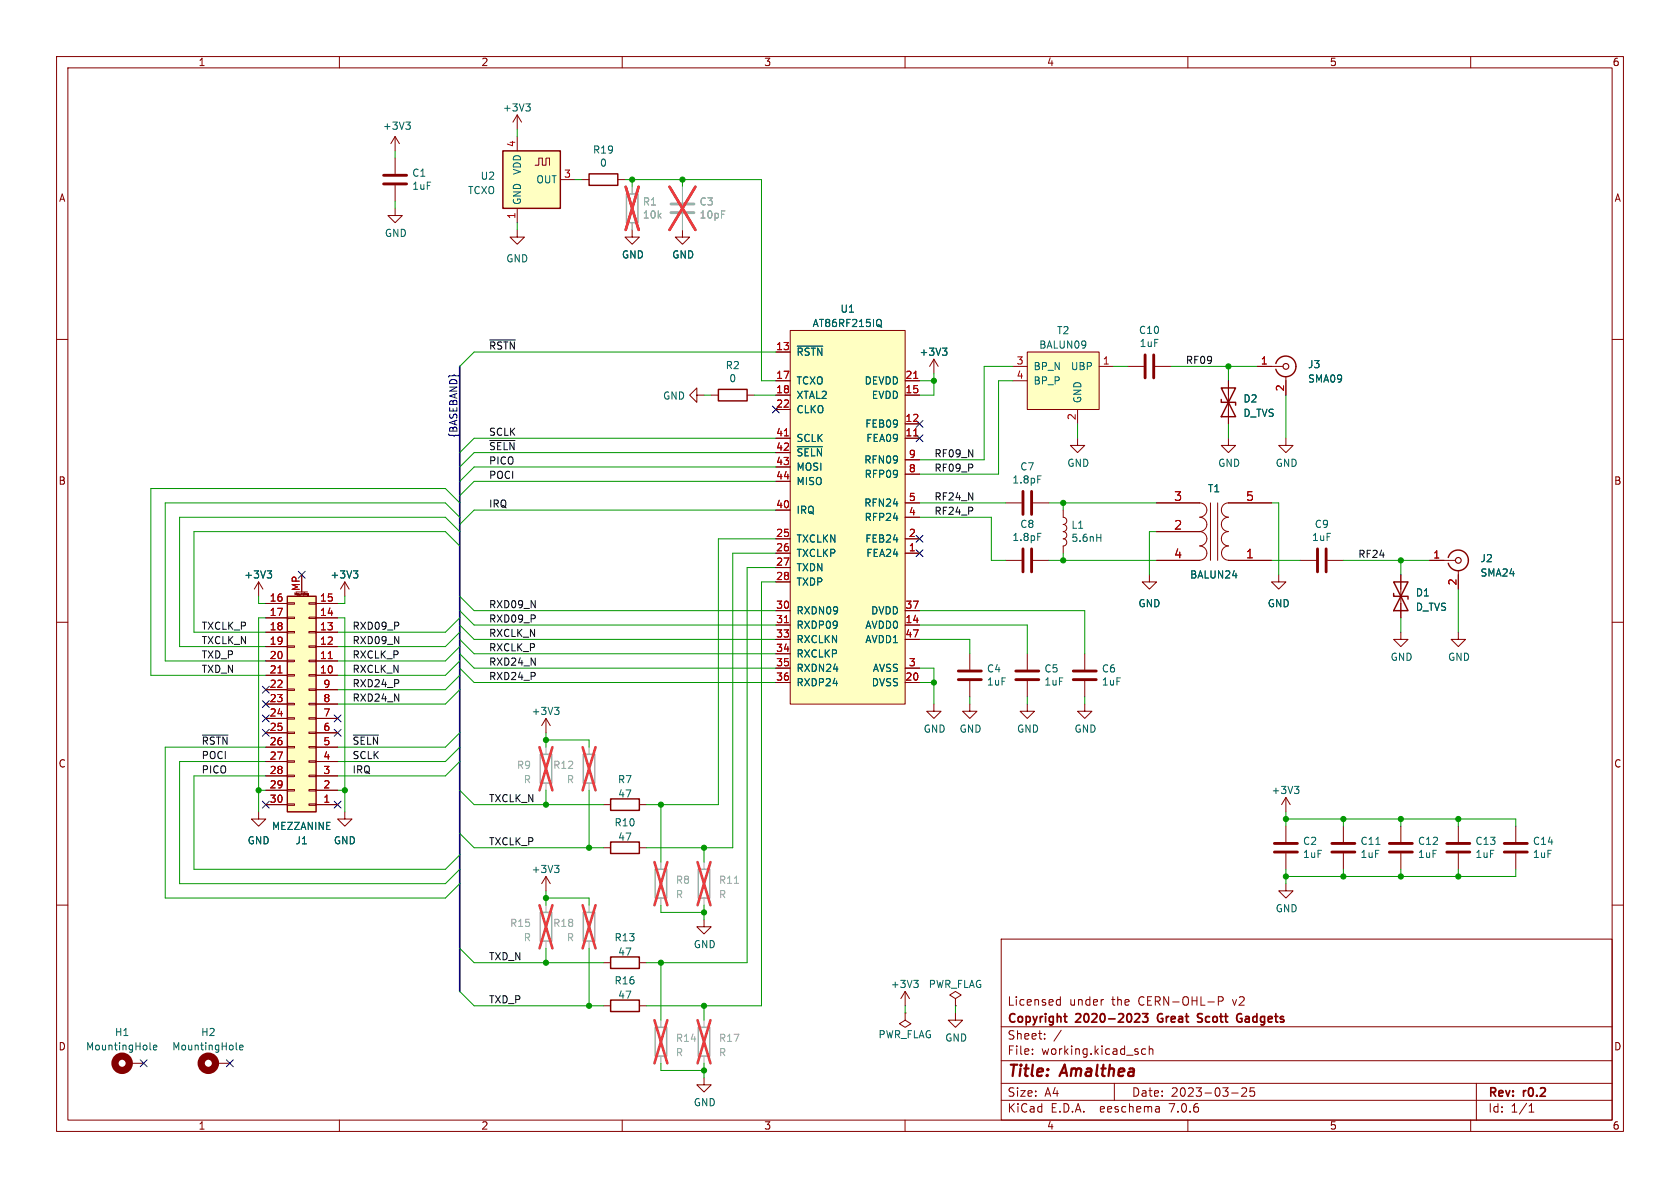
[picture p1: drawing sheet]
<svg xmlns="http://www.w3.org/2000/svg" width="297mm" height="210mm" viewBox="0 0 297 210" stroke-linecap="round" stroke-linejoin="round" font-family="sans-serif">
<g fill="none" stroke="#840000" stroke-width=".18">
<path d="M10 10h277v190h-277zM12 12h273v186h-273zM60 10v2M110 10v2M160 10v2M210 10v2M260 10v2M69.8 36.8v1.3h1.3l-1.3 1.3-1.2-1.3h1.2M69.8 24.1l-.7 1.3M69.8 24.1v2.6M69.8 27.9v2.8M69.8 32.8v2.8"/>
<path d="M69.8 24.1l.8 1.3M91.4 20.3v2.6M91.4 24.1v2.6M91.4 36.8v2.6M91.4 20.3l-.7 1.3M91.4 20.3l.8 1.3M94.6 29.2h.6v-1.3h.7v1.3h.6v-1.3h.7v1.3M99.1 31.8h2.5M102.9 31.8h1.2M109.2 31.8h1.3M10 60h2M91.4 40.6v1.3h1.3l-1.3 1.3-1.2-1.3h1.2"/>
<path d="M111.8 40.6v1.3h1.2l-1.2 1.3-1.3-1.3h1.3M120.6 40.6v1.3h1.3l-1.3 1.3-1.2-1.3h1.2M139.7 58.4h20.3v66.1h-20.3zM285 60h2M123.2 69.9v-1.3l-1.3 1.3 1.3 1.2v-1.2h1.3M125.7 69.9h1.3M132.1 69.9h1.2M137.2 77.5h2.5M137.2 62.2h2.5M137.2 69.9h2.5M137.2 67.3h2.5M137.2 72.4h2.5"/>
<path d="M160 77.5h2.6M160 74.9h2.6M160 69.9h2.6M160 67.3h2.6M165.1 63.5l-.8 1.3M165.1 63.5v2.5M165.1 63.5l.8 1.3M179.1 67.3h2.5M179.1 64.8h2.5M181.6 62.2h12.7v10.2h-12.7zM190.5 77.5v1.2h1.3l-1.3 1.3-1.3-1.3h1.3M190.5 72.4v2.5"/>
<path d="M194.3 64.8h2.5M199.4 64.8h2.8M204.2 64.8h2.8M217.2 77.5v1.2h1.2l-1.2 1.3-1.3-1.3h1.3M217.2 67.3v7.6M222.2 64.8h4.6M227.3 77.5v1.2h1.3l-1.3 1.3-1.2-1.3h1.2M227.3 66.5v3.4M137.2 97.8h2.5M137.2 95.3h2.5M137.2 90.2h2.5M137.2 80h2.5"/>
<path d="M137.2 82.6h2.5M137.2 85.1h2.5M160 88.9h2.6M160 97.8h2.6M160 95.3h2.6M160 91.4h2.6M160 83.8h2.6M160 81.3h2.6M177.8 99.1h2.8M177.8 88.9h2.8M182.6 99.1h2.8M182.6 88.9h2.8"/>
<path d="M188 90.2v1.2a.64 .64 0 0 1 .6 .7 .64 .64 0 0 1-.6 .6 .64 .64 0 0 1 .6 .6 .64 .64 0 0 1-.6 .7 .64 .64 0 0 1 .6 .6 .64 .64 0 0 1-.6 .7 .64 .64 0 0 1 .6 .6 .64 .64 0 0 1-.6 .6v1.3M204.5 88.9h7.6a1.26 1.26 0 0 1 1.3 1.3 1.26 1.26 0 0 1-1.3 1.2M204.5 94h7.6M212.1 96.5a1.26 1.26 0 0 1 1.3 1.3 1.26 1.26 0 0 1-1.3 1.2l-7.6 .1M212.1 94a1.26 1.26 0 0 1 1.3 1.2 1.26 1.26 0 0 1-1.3 1.3M212.1 91.4a1.26 1.26 0 0 1 1.3 1.3 1.26 1.26 0 0 1-1.3 1.3M214 88.9v10.2M215.3 88.9v10.2M217.2 91.4a1.27 1.27 0 0 0-1.3 1.3 1.27 1.27 0 0 0 1.3 1.3 1.26 1.26 0 0 0-1.3 1.2 1.26 1.26 0 0 0 1.3 1.3M217.2 96.5a1.26 1.26 0 0 0-1.2 1.3 1.26 1.26 0 0 0 1.2 1.2l7.6 .1M224.8 88.9h-7.6a1.26 1.26 0 0 0-1.3 1.3 1.26 1.26 0 0 0 1.3 1.2M229.9 99.1h2.8"/>
<path d="M234.7 99.1h2.8M252.7 99.1h4.6M10 110h2M45.7 102.9l-.7 1.2M45.7 102.9v2.5M45.7 102.9l.8 1.2M47 119.4h3.8M47 116.8h3.8M47 114.3h3.8M47 111.8h3.8M47 109.2h3.8M47 106.7h3.8"/>
<path d="M50.8 106.6h1.3v.2h-1.3zM50.8 109.1h1.3v.2h-1.3zM50.8 111.6h1.3v.3h-1.3zM50.8 114.2h1.3v.2h-1.3zM50.8 116.7h1.3v.3h-1.3zM50.8 119.3h1.3v.2h-1.3zM52.2 105.2v-.4l.1 .3 .1-.3v.4M52.3 104.6h2.1M53.3 101.6v3M53.6 104.8v.3M53.8 104.8h.1M53.9 104.8l-.1 .1"/>
<path d="M54.3 105.1l.1 .1M54.4 105.2h.1M54.4 105l-.1 .1M54.4 105h.1M54.5 104.9v.4h-.1M54.6 106.6h1.3v.2h-1.3zM54.6 109.1h1.3v.2h-1.3zM54.6 111.6h1.3v.3h-1.3zM54.6 114.2h1.3v.2h-1.3zM54.6 116.7h1.3v.3h-1.3zM54.6 119.3h1.3v.2h-1.3zM55.9 119.4h3.8"/>
<path d="M55.9 116.8h3.8M55.9 114.3h3.8M55.9 111.8h3.8M55.9 109.2h3.8M55.9 106.7h3.8M61 102.9l-.8 1.2M61 102.9v2.5M61 102.9l.7 1.2M137.2 110.5h2.5M137.2 100.3h2.5M137.2 102.9h2.5M137.2 118.1h2.5"/>
<path d="M137.2 108h2.5M137.2 113h2.5M137.2 115.6h2.5M160 110.5h2.6M160 118.1h2.6M160 108h2.6M160 113h2.6M171.4 115.6v2.8M181.6 115.6v2.8M191.8 115.6v2.8M203.2 101.6v1.3h1.3l-1.3 1.2-1.3-1.2h1.3M226.1 101.6v1.3h1.2l-1.2 1.2-1.3-1.2h1.3"/>
<path d="M247.6 111.8v1.2h1.3l-1.3 1.3-1.2-1.3h1.2M247.6 101.6v7.6M257.8 111.8v1.2h1.3l-1.3 1.3-1.3-1.3h1.3M257.8 100.8v3.3M285 110h2M47 139.7h3.8M47 121.9h3.8M47 124.5h3.8M47 127h3.8M47 129.5h3.8M47 132.1h3.8M47 134.6h3.8"/>
<path d="M47 137.2h3.8M50.8 121.8h1.3v.2h-1.3zM50.8 124.3h1.3v.3h-1.3zM50.8 126.9h1.3v.2h-1.3zM50.8 129.4h1.3v.3h-1.3zM50.8 132h1.3v.2h-1.3zM50.8 134.5h1.3v.2h-1.3zM50.8 137h1.3v.3h-1.3zM50.8 139.6h1.3v.2h-1.3zM54.6 121.8h1.3v.2h-1.3zM54.6 124.3h1.3v.3h-1.3zM54.6 126.9h1.3v.2h-1.3z"/>
<path d="M54.6 129.4h1.3v.3h-1.3zM54.6 132h1.3v.2h-1.3zM54.6 134.5h1.3v.2h-1.3zM54.6 137h1.3v.3h-1.3zM54.6 139.6h1.3v.2h-1.3zM55.9 139.7h3.8M55.9 121.9h3.8M55.9 124.5h3.8M55.9 127h3.8M55.9 129.5h3.8M55.9 132.1h3.8M55.9 134.6h3.8"/>
<path d="M55.9 137.2h3.8M96.5 127l-.7 1.3M96.5 127v2.5M96.5 127l.8 1.3M137.2 120.7h2.5M160 120.7h2.6M165.1 124.5v1.2h1.3l-1.3 1.3-1.3-1.3h1.3M171.4 124.5v1.2h1.3l-1.3 1.3-1.2-1.3h1.2M171.4 120.4v2.8M181.6 124.5v1.2h1.3l-1.3 1.3-1.3-1.3h1.3M181.6 120.4v2.8M191.8 124.5v1.2h1.2l-1.2 1.3-1.3-1.3h1.3"/>
<path d="M191.8 120.4v2.8M10 160h2M45.7 143.5v1.3h1.3l-1.3 1.3-1.3-1.3h1.3M47 142.2h3.8M50.8 142.1h1.3v.3h-1.3zM54.6 142.1h1.3v.3h-1.3zM55.9 142.2h3.8M61 143.5v1.3h1.2l-1.2 1.3-1.3-1.3h1.3M96.5 154.9v2.6M96.5 154.9l-.7 1.3M96.5 154.9l.8 1.3M106.7 142.2h1.2"/>
<path d="M106.7 149.9h1.2M113 142.2h1.3M113 149.9h1.3M227.3 156.2v1.3h1.3l-1.3 1.3-1.2-1.3h1.2M227.3 141v2.5M227.3 146.1v2.7M227.3 150.9v2.8M227.3 141l-.7 1.2M227.3 141l.8 1.2M237.5 146.1v2.7M237.5 150.9v2.8M247.6 146.1v2.7"/>
<path d="M247.6 150.9v2.8M257.8 146.1v2.7M257.8 150.9v2.8M268 146.1v2.7M268 150.9v2.8M285 160h2M106.7 170.2h1.2M106.7 177.8h1.2M113 170.2h1.3M113 177.8h1.3M124.5 162.6v1.2h1.2l-1.2 1.3-1.3-1.3h1.3M160 179.1v1.2l1 .7-1 .6-1-.6 1-.7"/>
<path d="M160 179.1h.1M160 175.3l-.7 1.2M160 175.3v2.5M160 175.3l.8 1.2M168.9 176.5l1-.6-1-.6-1 .6 1 .6v1.3M168.9 177.8h.1M168.9 179.1v1.2h1.3l-1.3 1.3-1.3-1.3h1.3M177 166h108v32h-108zM186.9 177.6h.6M186.9 176.8h.6M187.5 176.2v1.5M195 176.7h.1"/>
<path d="M215.4 177l.7-.1 .1-.2v-.4l-.2-.1h-.6v1.5M22.9 188h2.5M38.1 188h2.5M60 198v2M110 198v2M124.5 190.5v1.3h1.2l-1.2 1.2-1.3-1.2h1.3M160 198v2M177 194.5h108M177 191.5h108M177 187.5h108M177 181.5h108M182.5 186.3v.1"/>
<path d="M182.5 185.5v.1M184.7 183.6v.1M184.7 182.8v.1M187.6 182.1l-1.3 2M197 191.5v3M202.5 185.5l-.4-.1-.3 .3v.4l.2 .2h.5M203.2 185.5l.2-.1 .3 .1 .1 .9M203.2 184.9v1.5M204.9 195.7l.1 .9M205 196.5l-.2 .1M205 196h-.2M210 198v2"/>
<path d="M217.7 193.2h1.2M219.5 192.4l.6-.1 .2 .1 .1 .3-.9 1.1h.9M221.7 192.3h-.7v.7l.2-.1h.5l.1 .3-.1 .5-.2 .1-.5-.1M260 198v2M261 191.5v6.5M270.3 196.6h.9M270.3 195.5l.4-.4v1.5"/>
</g>
<path d="M188.1 179.7h.5M200.8 179.2l.5 .1 .2 .3-.9 1.1h.9M202 179.2h.9l-.5 .6 .4 .1v.6l-.2 .2h-.4l-.2-.2M204.8 179.4l-.2 .4 .2 .7M212.6 179.3l-.6-.1-.3 .3 .1 .3 .6 .2M218.9 179.3h.6M188.5 180.7h.1M211.7 180.6h.7M219.3 180h.3v.5l-.3 .2-.4-.1" fill="none" stroke="#840000" stroke-width=".3"/>
<g fill="none" stroke="#840000" stroke-width=".25">
<path d="M88.9 26.7h10.2v10.1h-10.2zM104.1 30.7h5.1v2.1h-5.1zM127 68.8h5.1v2.1h-5.1zM215.9 70.6v.5h2.5v.5M215.9 68.6h2.5l-2.5 5.1h2.5zM225.6 64.3a1.81 1.81 0 0 1 2.7-1 1.81 1.81 0 0 1 0 2.9 1.81 1.81 0 0 1-2.7-.9M256 98.6a1.81 1.81 0 0 1 2.8-1 1.81 1.81 0 0 1 0 2.9 1.81 1.81 0 0 1-2.8-.9M50.8 105.4h5.1v38.1h-5.1zM246.4 104.9v.5h2.5v.5M246.4 102.9h2.5l-2.5 5.1h2.5zM107.9 141.2h5.1v2.1h-5.1zM107.9 148.8h5.1v2.1h-5.1z"/>
<path d="M107.9 169.2h5.1v2h-5.1zM107.9 176.8h5.1v2h-5.1z"/>
</g>
<path d="M110.7 34.3h2.1v5.1h-2.1zM95.5 133.4h2v5h-2zM103.1 133.4h2.1v5h-2.1zM115.8 153.7h2.1v5.1h-2.1zM123.4 153.7h2.1v5.1h-2.1zM95.5 161.3h2v5.1h-2zM103.1 161.3h2.1v5.1h-2.1zM115.8 181.6h2.1v5.1h-2.1zM123.4 181.6h2.1v5.1h-2.1z" fill="none" stroke="#a1a1a1" stroke-width=".25"/>
<g fill="none" stroke="#a1a1a1" stroke-width=".18">
<path d="M111.8 33v1.3M111.8 39.4v1.2M120.6 33v2.8M120.6 37.8v2.8M96.5 132.1v1.3M96.5 138.4v1.3M104.1 132.1v1.3M104.1 138.4v1.3M116.8 152.4v1.3M116.8 158.8v1.2M124.5 152.4v1.3M124.5 158.8v1.2"/>
<path d="M96.5 160v1.3M96.5 166.4v1.2M104.1 160v1.3M104.1 166.4v1.2M116.8 180.3v1.3M116.8 186.7v1.3M124.5 180.3v1.3M124.5 186.7v1.3"/>
</g>
<g fill="none" stroke="#eb3a3d" stroke-width=".46">
<path d="M110.6 33l2.3 7.6M112.9 33l-2.3 7.6M118.4 33l4.5 7.6M122.9 33l-4.5 7.6M95.4 132.1l2.3 7.6M97.7 132.1l-2.3 7.6M103 132.1l2.3 7.6M105.3 132.1l-2.3 7.6M115.7 152.4l2.3 7.6M118 152.4l-2.3 7.6M123.3 152.4l2.3 7.6M125.6 152.4l-2.3 7.6"/>
<path d="M95.4 160l2.3 7.6M97.7 160l-2.3 7.6M103 160l2.3 7.6M105.3 160l-2.3 7.6M115.7 180.3l2.3 7.7M118 180.3l-2.3 7.7M123.3 180.3l2.3 7.7M125.6 180.3l-2.3 7.7"/>
</g>
<g fill="none" stroke="#006464" stroke-width=".18">
<path d="M93 18.4h.7l-.4 .4M93.5 18.8l.2 .3v.3l-.2 .2M71.7 21.6h.8l-.4 .5M72.3 22.1l.2 .2v.3l-.2 .3M155.3 56.5a.43 .43 0 0 1 .5 .4v.4l-.2 .4M155.5 57.5l.1 .2M155.6 57.7l.3 .2M155.6 57.7h-.3M140.9 61.2h4.6M140.9 79h4.5M166.6 61.5h.8l-.4 .5M167.2 62l.2 .3v.3l-.2 .2"/>
<path d="M183.5 84.1h.6M183.5 94.3h.6M193.9 95h.7M194.6 94.4v1.3M47.2 100.9h.8l-.4 .5M47.8 101.4l.2 .2v.3l-.2 .3M62.5 100.9h.8l-.5 .5M63 101.4l.3 .2v.3l-.3 .3M98 125h.8l-.4 .5M98.6 125.5l.2 .3v.3l-.2 .2M228.8 139h.8l-.4 .5M229.4 139.5l.2 .2v.3l-.2 .3"/>
<path d="M98 153h.8l-.4 .5M98.6 153.5l.2 .2v.3l-.2 .2M243.2 149.3h.8M161.5 173.3h.8l-.4 .5M162.1 173.8l.2 .2v.3l-.2 .3M26.5 185.4l.2 .2M27.1 185.2l.6-.1v-.3h-.4l-.2 .1 .1 .6h.5M41.8 185.4l.1 .2M42.4 185.2l.6-.1-.1-.3h-.4l-.1 .1v.6h.5"/>
</g>
<g fill="none" stroke="#840000" stroke-width=".51">
<path d="M67.8 32.5h4.1M67.8 31h4.1M202.4 62.7v4.1M204 62.7v4.1M180.8 86.9v4M180.8 97v4.1M182.4 86.9v4M182.4 97v4.1M232.9 97v4.1M234.4 97v4.1M169.4 118.6h4.1M179.6 118.6h4"/>
<path d="M189.7 118.6h4.1M169.4 120.1h4.1M179.6 120.1h4M189.7 120.1h4.1M225.3 150.6h4.1M225.3 149.1h4.1M235.5 150.6h4M235.5 149.1h4M245.6 150.6h4.1M245.6 149.1h4.1M255.8 150.6h4M255.8 149.1h4"/>
<path d="M265.9 150.6h4.1M265.9 149.1h4.1"/>
</g>
<g fill="#ffffc2" stroke="#ffffc2" stroke-width=".18">
<path d="M139.7 58.4h20.3v66.1h-20.3z"/>
<path d="M181.6 62.2h12.7v10.2h-12.7z"/>
<path d="M88.9 26.7h10.2v10.1h-10.2z"/>
<path d="M50.8 105.4h5.1v38.1h-5.1z"/>
</g>
<path d="M138.7 77.1h.7M161.5 77.1h.8M161.5 66.9h.8M49.1 119h.8M58 116.4h.8M138.7 110.1h.7" fill="none" stroke="#a90000" stroke-width=".18"/>
<path d="M118.6 37.6h4.1M118.6 36.1h4.1" fill="none" stroke="#a1a1a1" stroke-width=".51"/>
<g fill="none" stroke="#840000" stroke-width=".2">
<circle cx="227.3" cy="64.8" r=".51"/>
<circle cx="257.8" cy="99.1" r=".51"/>
</g>
<g fill="none" stroke="#840000" stroke-width="1.3">
<circle cx="21.6" cy="188" r="1.27"/>
<circle cx="36.8" cy="188" r="1.27"/>
</g>
<path d="M129.8 156.2h.8" fill="none" stroke="#989898" stroke-width=".18"/>
<path d="M86.6 60.1h4.5M86.6 77.9h4.5M35.8 129.9h4.5M62.5 129.9h4.4" fill="none" stroke="#0f0f0f" stroke-width=".18"/>
<path d="M81.3 64.8v110.5" fill="none" stroke="#000084" stroke-width=".3"/>
<g fill="none" stroke="#009600" stroke-width=".18">
<path d="M69.8 26.7v1.2M69.8 35.6v1.2M91.4 22.9v1.2M91.4 39.4v1.2M101.6 31.8h1.3M110.5 31.8h24.1v35.5h2.6M111.8 31.8v1.2M120.6 31.8v1.2M124.5 69.9h1.2M133.3 69.9h3.9M137.2 62.2h-53.4l-2.5 2.6M137.2 77.5h-53.4l-2.5 2.5"/>
<path d="M162.6 67.3h2.5M165.1 66v3.9h-2.5M179.1 67.3h-2.6v16.5h-13.9M179.1 64.8h-5.1v16.5h-11.4M190.5 74.9v2.6M196.8 64.8h2.6M207 64.8h15.2M217.2 64.8v2.5M217.2 74.9v2.6M227.3 69.9v7.6M81.3 94l-2.6-2.6h-47v22.9h15.3M81.3 91.4l-2.6-2.5h-49.5v27.9h17.8"/>
<path d="M81.3 96.5l-2.6-2.5h-44.4v17.8h12.7M81.3 88.9l-2.6-2.5h-52v33h20.3M137.2 97.8h-7.7v52.1h-15.2M137.2 95.3h-10.2v46.9h-12.7M137.2 80h-53.4l-2.5 2.6M137.2 85.1h-53.4l-2.5 2.5M137.2 82.6h-53.4l-2.5 2.5M137.2 90.2h-53.4l-2.5 2.5M162.6 91.4h12.7v7.7h2.5M162.6 88.9h15.2M185.4 88.9h19.1M185.4 99.1h19.1"/>
<path d="M188 88.9v1.3M188 97.8v1.3M204.5 94h-1.3v7.6M224.8 88.9h1.3v12.7M224.8 99.1h5.1M237.5 99.1h15.2M247.6 99.1v2.5M45.7 105.4v1.3h1.3M47 109.2h-1.3v34.3M59.7 109.2h1.3v34.3M61 105.4v1.3h-1.3M81.3 115.6l2.5 2.5h53.4"/>
<path d="M81.3 118.1l2.5 2.6h53.4M81.3 108l2.5 2.5h53.4M81.3 105.4l2.5 2.6h53.4M81.3 110.5l2.5 2.5h53.4M81.3 119.4l-2.6 2.5h-19M81.3 116.8l-2.6 2.6h-19M81.3 109.2l-2.6 2.6h-19M81.3 114.3l-2.6 2.5h-19M81.3 111.8l-2.6 2.5h-19M81.3 113l2.5 2.6h53.4M137.2 102.9h-2.6v74.9h-20.3M137.2 100.3h-5.1v69.9h-17.8"/>
<path d="M162.6 118.1h2.5v6.4M162.6 110.5h19v5.1M162.6 113h8.8v2.6M162.6 108h29.2v7.6M247.6 109.2v2.6M257.8 104.1v7.7M45.7 139.7h1.3M47 132.1h-17.8v26.7h49.5l2.6-2.6M47 137.2h-12.7v16.5h44.4l2.6-2.6M47 134.6h-15.3v21.6h47l2.6-2.5M59.7 139.7h1.3M81.3 139.7l2.5 2.5h22.9"/>
<path d="M81.3 129.5l-2.6 2.6h-19M81.3 134.6l-2.6 2.6h-19M81.3 132.1l-2.6 2.5h-19M81.3 121.9l-2.6 2.6h-19M96.5 130.8h7.6v1.3M96.5 129.5v2.6M96.5 139.7v2.5M104.1 139.7v10.2M162.6 120.7h2.5M171.4 123.2v1.3M181.6 123.2v1.3M191.8 123.2v1.3"/>
<path d="M81.3 147.3l2.5 2.6h22.9M96.5 158.8h7.6v1.2M96.5 157.5v2.5M116.8 142.2v10.2M124.5 149.9v2.5M227.3 143.5v2.6M227.3 153.7v2.5M227.3 144.8h40.7v1.3M237.5 144.8v1.3M237.5 153.7v1.2M247.6 144.8v1.3M247.6 153.7v1.2"/>
<path d="M257.8 144.8v1.3M257.8 153.7v1.2M268 153.7v1.2h-40.7M81.3 175.3l2.5 2.5h22.9M81.3 167.6l2.5 2.6h22.9M96.5 167.6v2.6M104.1 167.6v10.2M116.8 160v1.3h7.7M116.8 170.2v10.1M124.5 160v2.6M124.5 177.8v2.5M160 177.8v1.3"/>
<path d="M168.9 177.8v1.3M116.8 188v1.2h7.7M124.5 188v2.5"/>
</g>
<g fill="none" stroke="#000084" stroke-width=".18">
<path d="M136.6 71.8l1.2 1.2M137.8 71.8l-1.2 1.2M162 76.9l1.2 1.2M162 74.3l1.2 1.2M163.2 76.9l-1.2 1.2M163.2 74.3l-1.2 1.2M162 97.2l1.2 1.2M162 94.6l1.2 1.3M163.2 97.2l-1.2 1.2M163.2 94.6l-1.2 1.3M52.7 101l1.2 1.2M53.9 101l-1.2 1.2"/>
<path d="M46.4 128.9l1.2 1.2M46.4 121.3l1.2 1.2M46.4 126.4l1.2 1.2M46.4 123.9l1.2 1.2M47.6 128.9l-1.2 1.2M47.6 121.3l-1.2 1.2M47.6 126.4l-1.2 1.2M47.6 123.9l-1.2 1.2M59.1 126.4l1.2 1.2M59.1 128.9l1.2 1.2M60.3 126.4l-1.2 1.2M60.3 128.9l-1.2 1.2"/>
<path d="M46.4 141.6l1.2 1.2M47.6 141.6l-1.2 1.2M59.1 141.6l1.2 1.2M60.3 141.6l-1.2 1.2M24.8 187.4l1.2 1.2M26 187.4l-1.2 1.2M40 187.4l1.2 1.2M41.2 187.4l-1.2 1.2"/>
</g>
<g fill="#009600" stroke="#009600" stroke-width=".18">
<circle cx="111.8" cy="31.8" r=".46"/>
<circle cx="120.6" cy="31.8" r=".46"/>
<circle cx="165.1" cy="67.3" r=".46"/>
<circle cx="227.3" cy="144.8" r=".46"/>
<circle cx="257.8" cy="144.8" r=".46"/>
<circle cx="237.5" cy="144.8" r=".46"/>
<circle cx="247.6" cy="144.8" r=".46"/>
<circle cx="227.3" cy="154.9" r=".46"/>
<circle cx="237.5" cy="154.9" r=".46"/>
<circle cx="257.8" cy="154.9" r=".46"/>
<circle cx="247.6" cy="154.9" r=".46"/>
<circle cx="104.1" cy="149.9" r=".46"/>
<circle cx="116.8" cy="170.2" r=".46"/>
<circle cx="124.5" cy="177.8" r=".46"/>
<circle cx="124.5" cy="149.9" r=".46"/>
<circle cx="124.5" cy="161.3" r=".46"/>
<circle cx="124.5" cy="189.2" r=".46"/>
<circle cx="116.8" cy="142.2" r=".46"/>
<circle cx="165.1" cy="120.7" r=".46"/>
<circle cx="188" cy="88.9" r=".46"/>
<circle cx="188" cy="99.1" r=".46"/>
<circle cx="247.6" cy="99.1" r=".46"/>
<circle cx="217.2" cy="64.8" r=".46"/>
<circle cx="96.5" cy="170.2" r=".46"/>
<circle cx="96.5" cy="158.8" r=".46"/>
<circle cx="96.5" cy="130.8" r=".46"/>
<circle cx="104.1" cy="177.8" r=".46"/>
<circle cx="96.5" cy="142.2" r=".46"/>
<circle cx="45.7" cy="139.7" r=".46"/>
<circle cx="61" cy="139.7" r=".46"/>
</g>
<g font-size="2.8" fill="#840000">
<text x="178" y="190.9">Title:</text>
<text x="187.7" y="190.9">Amalthea</text>
</g>
<g font-size="2.1" fill="#a90000">
<text x="207.5" y="88.6">3</text>
<text x="220.2" y="88.6">5</text>
<text x="207.5" y="93.7">2</text>
<text x="207.5" y="98.8">4</text>
<text x="220.2" y="98.8">1</text>
</g>
<g font-size="2.1" fill="#840000">
<text x="178" y="178">Licensed</text>
<text x="189" y="178">under</text>
<text x="196.6" y="178">the</text>
<text x="201.4" y="178">CERN-OHL-P</text>
<text x="218.2" y="178">v2</text>
<text x="178" y="184">Sheet:</text>
<text x="178" y="181.2">Copyright</text>
<text x="190.3" y="181.2">2020-2023</text>
<text x="205.3" y="181.2">Great</text>
<text x="213" y="181.2">Scott</text>
<text x="220.5" y="181.2">Gadgets</text>
<text x="178" y="186.7">File:</text>
<text x="184.1" y="186.7">working.kicad_sch</text>
<text x="178" y="196.9">KiCad</text>
<text x="178" y="194.1">Size:</text>
<text x="184.7" y="194.1">A4</text>
<text x="185.7" y="196.9">E.D.A.</text>
<text x="194.6" y="196.9">eeschema</text>
<text x="200" y="194.1">Date:</text>
<text x="207" y="196.9">7.0.6</text>
<text x="207" y="194.1">2023-03-25</text>
<text x="263" y="194.3">Rev:</text>
<text x="263" y="196.9">Id:</text>
<text x="267.1" y="196.9">1/1</text>
<text x="269.4" y="194.3">r0.2</text>
</g>
<g font-size="1.8" fill="#840000">
<text x="35" y="11.9">1</text>
<text x="85" y="11.9">2</text>
<text x="135" y="11.9">3</text>
<text x="185" y="11.9">4</text>
<text x="235" y="11.9">5</text>
<text x="285" y="11.9">6</text>
<text x="10.3" y="35.9">A</text>
<text x="285.3" y="35.9">A</text>
<text x="10.3" y="85.9">B</text>
<text x="285.3" y="85.9">B</text>
<text x="10.3" y="135.9">C</text>
<text x="285.3" y="135.9">C</text>
<text x="10.3" y="185.9">D</text>
<text x="285.3" y="185.9">D</text>
<text x="35" y="199.9">1</text>
<text x="85" y="199.9">2</text>
<text x="135" y="199.9">3</text>
<text x="185" y="199.9">4</text>
<text x="235" y="199.9">5</text>
<text x="285" y="199.9">6</text>
</g>
<g font-size="1.8" fill="#006464">
<text x="67.6" y="23.1">+3V3</text>
<text x="88.8" y="19.9">+3V3</text>
<text x="104.7" y="27.4">R19</text>
<text x="106" y="29.7">0</text>
<text x="72.8" y="31.4">C1</text>
<text x="72.8" y="33.8">1uF</text>
<text x="82.6" y="34.5">TCXO</text>
<text x="84.9" y="32">U2</text>
<text x="92.3" y="31" transform="rotate(-90 92.3 31)">VDD</text>
<text x="94.7" y="32.6">OUT</text>
<text x="92.3" y="36.3" transform="rotate(-90 92.3 36.3)">GND</text>
<text x="67.9" y="42.1">GND</text>
<text x="89.4" y="46.6">GND</text>
<text x="109.9" y="45.9">GND</text>
<text x="118.7" y="45.9">GND</text>
<text x="143.6" y="58">AT86RF215IQ</text>
<text x="148.5" y="55.5">U1</text>
<text x="186.8" y="59.3">T2</text>
<text x="201.3" y="59.2">C10</text>
<text x="128.2" y="65.5">R2</text>
<text x="140.7" y="63.1">~{RSTN}</text>
<text x="162.5" y="63.1">+3V3</text>
<text x="182.6" y="65.6">BP_N</text>
<text x="183.6" y="61.8">BALUN09</text>
<text x="189.2" y="65.6">UBP</text>
<text x="201.4" y="61.5">1uF</text>
<text x="231.1" y="65.3">J3</text>
<text x="117.1" y="70.8">GND</text>
<text x="128.8" y="67.8">0</text>
<text x="140.7" y="68.2">TCXO</text>
<text x="140.7" y="70.7">XTAL2</text>
<text x="152.8" y="68.2">DEVDD</text>
<text x="154" y="70.7">EVDD</text>
<text x="182.6" y="68.2">BP_P</text>
<text x="191.4" y="71.4" transform="rotate(-90 191.4 71.4)">GND</text>
<text x="219.7" y="71.3">D2</text>
<text x="231.1" y="67.8">SMA09</text>
<text x="140.7" y="73.3">CLKO</text>
<text x="152.9" y="75.8">FEB09</text>
<text x="219.7" y="73.9">D_TVS</text>
<text x="140.7" y="78.3">SCLK</text>
<text x="140.7" y="80.9">~{SELN}</text>
<text x="140.7" y="83.4">MOSI</text>
<text x="152.7" y="82.1">RFN09</text>
<text x="153.1" y="78.3">FEA09</text>
<text x="180.3" y="83.4">C7</text>
<text x="188.6" y="82.7">GND</text>
<text x="215.3" y="82.7">GND</text>
<text x="225.4" y="82.7">GND</text>
<text x="140.7" y="86">MISO</text>
<text x="152.7" y="89.8">RFN24</text>
<text x="152.8" y="84.7">RFP09</text>
<text x="178.9" y="85.7">1.8pF</text>
<text x="213.4" y="87.2">T1</text>
<text x="140.7" y="91">IRQ</text>
<text x="152.8" y="92.3">RFP24</text>
<text x="178.9" y="95.8">1.8pF</text>
<text x="180.3" y="93.5">C8</text>
<text x="189.3" y="96">5.6nH</text>
<text x="189.3" y="93.7">L1</text>
<text x="231.9" y="95.8">1uF</text>
<text x="232.3" y="93.5">C9</text>
<text x="140.7" y="96.1">TXCLKN</text>
<text x="140.7" y="98.7">TXCLKP</text>
<text x="140.7" y="101.2">TXDN</text>
<text x="152.9" y="96.1">FEB24</text>
<text x="153.1" y="98.7">FEA24</text>
<text x="261.6" y="99.6">J2</text>
<text x="43.1" y="102.5">+3V3</text>
<text x="58.3" y="102.5">+3V3</text>
<text x="140.7" y="103.7">TXDP</text>
<text x="201.2" y="107.5">GND</text>
<text x="210.3" y="102.5">BALUN24</text>
<text x="224" y="107.5">GND</text>
<text x="250.2" y="105.6">D1</text>
<text x="261.6" y="102.1">SMA24</text>
<text x="140.7" y="108.8">RXDN09</text>
<text x="140.7" y="111.4">RXDP09</text>
<text x="140.7" y="113.9">RXCLKN</text>
<text x="152.9" y="111.4">AVDD0</text>
<text x="152.9" y="113.9">AVDD1</text>
<text x="153.9" y="108.8">DVDD</text>
<text x="250.2" y="108.2">D_TVS</text>
<text x="140.7" y="116.4">RXCLKP</text>
<text x="140.7" y="119">RXDN24</text>
<text x="154.2" y="119">AVSS</text>
<text x="174.4" y="119.1">C4</text>
<text x="184.5" y="119.1">C5</text>
<text x="194.7" y="119.1">C6</text>
<text x="245.7" y="117">GND</text>
<text x="255.9" y="117">GND</text>
<text x="140.7" y="121.5">RXDP24</text>
<text x="154" y="121.5">DVSS</text>
<text x="174.4" y="121.4">1uF</text>
<text x="184.5" y="121.4">1uF</text>
<text x="194.7" y="121.4">1uF</text>
<text x="93.9" y="126.6">+3V3</text>
<text x="163.2" y="129.7">GND</text>
<text x="169.5" y="129.7">GND</text>
<text x="179.7" y="129.7">GND</text>
<text x="189.9" y="129.7">GND</text>
<text x="109.1" y="138.7">R7</text>
<text x="109.2" y="141.2">47</text>
<text x="224.7" y="140.6">+3V3</text>
<text x="43.7" y="149.5">GND</text>
<text x="48" y="146.9">MEZZANINE</text>
<text x="52.1" y="149.5">J1</text>
<text x="58.9" y="149.5">GND</text>
<text x="108.5" y="146.3">R10</text>
<text x="109.2" y="148.8">47</text>
<text x="230.3" y="149.6">C2</text>
<text x="240.4" y="149.6">C11</text>
<text x="250.6" y="149.6">C12</text>
<text x="260.7" y="149.6">C13</text>
<text x="270.9" y="149.6">C14</text>
<text x="93.9" y="154.5">+3V3</text>
<text x="230.3" y="151.9">1uF</text>
<text x="240.4" y="151.9">1uF</text>
<text x="250.6" y="151.9">1uF</text>
<text x="260.7" y="151.9">1uF</text>
<text x="270.9" y="151.9">1uF</text>
<text x="225.4" y="161.5">GND</text>
<text x="108.5" y="166.6">R13</text>
<text x="122.6" y="167.8">GND</text>
<text x="109.2" y="169.1">47</text>
<text x="108.5" y="174.2">R16</text>
<text x="109.2" y="176.8">47</text>
<text x="157.4" y="174.9">+3V3</text>
<text x="164.1" y="174.9">PWR_FLAG</text>
<text x="15.1" y="185.9">MountingHole</text>
<text x="20.2" y="183.3">H1</text>
<text x="30.3" y="185.9">MountingHole</text>
<text x="35.5" y="183.3">H2</text>
<text x="155.2" y="183.7">PWR_FLAG</text>
<text x="167" y="184.3">GND</text>
<text x="122.6" y="195.8">GND</text>
</g>
<g font-size="1.8" fill="#a90000">
<text x="91.2" y="26.1" transform="rotate(-90 91.2 26.1)">4</text>
<text x="99.6" y="31.5">3</text>
<text x="91.2" y="38.8" transform="rotate(-90 91.2 38.8)">1</text>
<text x="137.1" y="62">13</text>
<text x="179.6" y="64.5">3</text>
<text x="194.9" y="64.5">1</text>
<text x="222.8" y="64.5">1</text>
<text x="137.1" y="67.1">17</text>
<text x="137.1" y="69.6">18</text>
<text x="160" y="69.6">15</text>
<text x="160" y="67.1">21</text>
<text x="179.6" y="67.1">4</text>
<text x="227.1" y="69.3" transform="rotate(-90 227.1 69.3)">2</text>
<text x="137.1" y="72.1">22</text>
<text x="137.1" y="77.2">41</text>
<text x="160" y="77.2">11</text>
<text x="160" y="74.7">12</text>
<text x="190.2" y="74.4" transform="rotate(-90 190.2 74.4)">2</text>
<text x="137.1" y="79.8">42</text>
<text x="137.1" y="82.3">43</text>
<text x="160.6" y="83.6">8</text>
<text x="160.6" y="81">9</text>
<text x="137.1" y="89.9">40</text>
<text x="137.1" y="84.8">44</text>
<text x="160.6" y="88.6">5</text>
<text x="137.1" y="95">25</text>
<text x="160.6" y="95">2</text>
<text x="160.6" y="91.2">4</text>
<text x="137.1" y="97.5">26</text>
<text x="137.1" y="100.1">27</text>
<text x="160.6" y="97.5">1</text>
<text x="253.3" y="98.8">1</text>
<text x="47.6" y="106.4">16</text>
<text x="53.1" y="104.6" transform="rotate(-90 53.1 104.6)">MP</text>
<text x="56.5" y="106.4">15</text>
<text x="137.1" y="102.6">28</text>
<text x="137.1" y="107.7">30</text>
<text x="160" y="107.7">37</text>
<text x="257.6" y="103.6" transform="rotate(-90 257.6 103.6)">2</text>
<text x="47.6" y="109">17</text>
<text x="47.6" y="111.5">18</text>
<text x="56.5" y="111.5">13</text>
<text x="56.5" y="109">14</text>
<text x="137.1" y="110.2">31</text>
<text x="137.1" y="112.8">33</text>
<text x="160" y="110.2">14</text>
<text x="160" y="112.8">47</text>
<text x="47.6" y="114">19</text>
<text x="47.6" y="116.6">20</text>
<text x="47.6" y="119.1">21</text>
<text x="56.5" y="119.1">10</text>
<text x="56.5" y="116.6">11</text>
<text x="56.5" y="114">12</text>
<text x="137.1" y="115.3">34</text>
<text x="137.1" y="117.9">35</text>
<text x="160.6" y="117.9">3</text>
<text x="47.6" y="121.7">22</text>
<text x="47.6" y="124.2">23</text>
<text x="57.1" y="124.2">8</text>
<text x="57.1" y="121.7">9</text>
<text x="137.1" y="120.4">36</text>
<text x="160" y="120.4">20</text>
<text x="47.6" y="126.7">24</text>
<text x="47.6" y="129.3">25</text>
<text x="47.6" y="131.8">26</text>
<text x="57.1" y="131.8">5</text>
<text x="57.1" y="129.3">6</text>
<text x="57.1" y="126.7">7</text>
<text x="47.6" y="134.4">27</text>
<text x="47.6" y="136.9">28</text>
<text x="57.1" y="136.9">3</text>
<text x="57.1" y="134.4">4</text>
<text x="47.6" y="139.4">29</text>
<text x="47.6" y="142">30</text>
<text x="57.1" y="142">1</text>
<text x="57.1" y="139.4">2</text>
</g>
<g font-size="1.8" fill="#989898">
<text x="113.5" y="36.5">R1</text>
<text x="113.5" y="38.8">10k</text>
<text x="123.6" y="36.5">C3</text>
<text x="123.6" y="38.8">10pF</text>
<text x="91.3" y="136.1">R9</text>
<text x="97.7" y="136.1">R12</text>
<text x="92.5" y="138.7">R</text>
<text x="100.1" y="138.7">R</text>
<text x="119.4" y="156.4">R8</text>
<text x="119.4" y="159">R</text>
<text x="127" y="156.4">R11</text>
<text x="127" y="159">R</text>
<text x="90.1" y="164.1">R15</text>
<text x="92.5" y="166.6">R</text>
<text x="97.7" y="164.1">R18</text>
<text x="100.1" y="166.6">R</text>
<text x="119.4" y="184.4">R14</text>
<text x="127" y="184.4">R17</text>
<text x="119.4" y="186.9">R</text>
<text x="127" y="186.9">R</text>
</g>
<g font-size="1.8" fill="#0f0f0f">
<text x="86.4" y="61.9">~{RSTN}</text>
<text x="209.5" y="64.4">RF09</text>
<text x="86.4" y="77.1">SCLK</text>
<text x="86.4" y="79.7">~{SELN}</text>
<text x="86.4" y="82.2">PICO</text>
<text x="165.1" y="83.5">RF09_P</text>
<text x="165.1" y="80.9">RF09_N</text>
<text x="86.4" y="84.7">POCI</text>
<text x="86.4" y="89.8">IRQ</text>
<text x="165.1" y="88.6">RF24_N</text>
<text x="165.1" y="91.1">RF24_P</text>
<text x="240" y="98.7">RF24</text>
<text x="86.4" y="107.6">RXD09_N</text>
<text x="35.6" y="114">TXCLK_N</text>
<text x="35.6" y="111.4">TXCLK_P</text>
<text x="62.2" y="111.4">RXD09_P</text>
<text x="62.2" y="114">RXD09_N</text>
<text x="86.4" y="112.7">RXCLK_N</text>
<text x="86.4" y="110.1">RXD09_P</text>
<text x="35.6" y="116.5">TXD_P</text>
<text x="35.6" y="119">TXD_N</text>
<text x="62.2" y="116.5">RXCLK_P</text>
<text x="62.2" y="119">RXCLK_N</text>
<text x="86.4" y="115.2">RXCLK_P</text>
<text x="86.4" y="117.8">RXD24_N</text>
<text x="62.2" y="121.6">RXD24_P</text>
<text x="62.2" y="124.1">RXD24_N</text>
<text x="86.4" y="120.3">RXD24_P</text>
<text x="35.6" y="131.7">~{RSTN}</text>
<text x="62.2" y="131.7">~{SELN}</text>
<text x="35.6" y="136.8">PICO</text>
<text x="35.6" y="134.3">POCI</text>
<text x="62.2" y="136.8">IRQ</text>
<text x="62.2" y="134.3">SCLK</text>
<text x="86.4" y="141.9">TXCLK_N</text>
<text x="86.4" y="149.5">TXCLK_P</text>
<text x="86.4" y="169.8">TXD_N</text>
<text x="86.4" y="177.5">TXD_P</text>
</g>
<text font-size="1.8" fill="#000084" x="80.9" y="77.5" transform="rotate(-90 80.9 77.5)">{BASEBAND}</text>
<text font-size=".5" fill="#840000" x="51.9" y="105.4">Mounting</text>
</svg>
